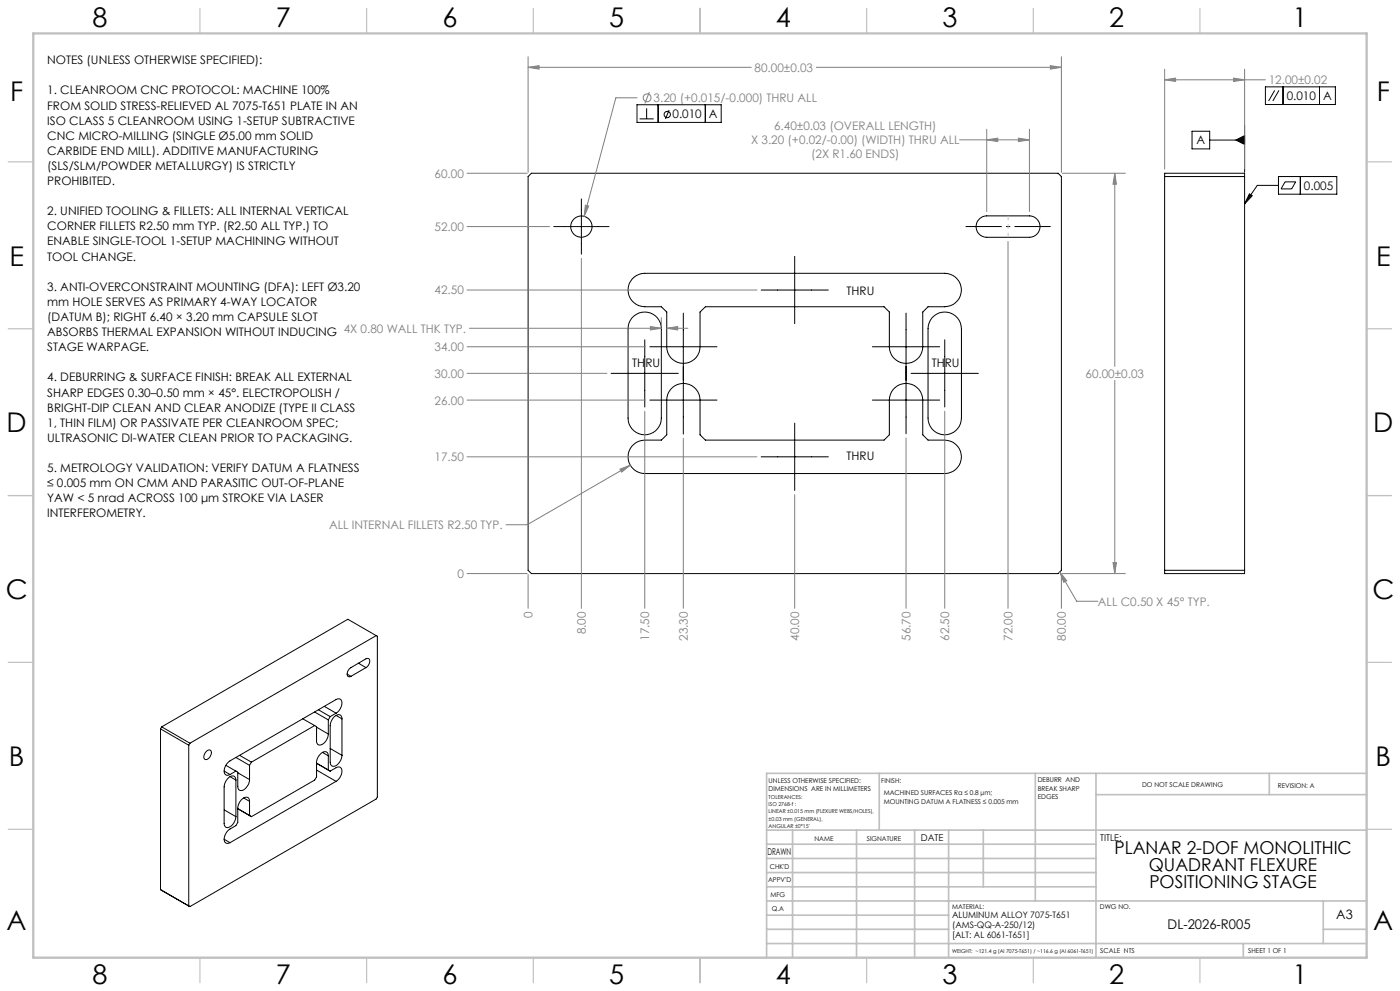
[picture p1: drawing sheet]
<svg xmlns="http://www.w3.org/2000/svg" width="420mm" height="297mm" viewBox="0 0 420 297" stroke-linecap="round" stroke-linejoin="round" font-family="sans-serif">
<g fill="none" stroke="#000" stroke-width=".3">
<path d="M191.1 31.4h25.3v5.3h-25.3zM191.9 35.6h4.2M194 32.5v3.1M197.4 31.4v5.3M200.7 33l-1.1 2.7M211.6 31.4v5.3M357.6 39.3h5.3v5.3h-5.3zM373.4 37.5v14.1M379.6 26h21v5.3h-21zM382.4 27.1l-1.8 3.2M383.7 27.1l-1.9 3.2M384.9 26v5.3"/>
<path d="M395.9 26v5.3M158.4 52.9l1-1h158l1 1v118l-1 1h-158l-1-1zM174.4 59.6v16.6M349.4 51.9h24v120h-24zM349.4 52.9h24M362.9 42h10.5M370.7 42l2.7-1.4v2.7zM374.8 58.1l.9 .6-2.3 2.4zM383.5 52.9h17.5v5.3h-17.5zM383.5 55.6h-6.3l-3.8 5.5M385.5 54.5h3.2l-1.2 2.1h-3.2zM390.1 52.9v5.3"/>
<path d="M166.1 67.9h16.6M238.4 76.8v20.2M293.7 65.8a3 3 0 0 1 2.3-1.1h12.8a3.2 3.2 0 0 1 3.2 3.2 3.2 3.2 0 0 1-3.2 3.2h-12.8a3.2 3.2 0 0 1-2.9-1.9 3.2 3.2 0 0 1 .6-3.4zM189.6 83.7a5 5 0 0 1 3.8-1.8h90a5 5 0 0 1 5 5 5 5 0 0 1-5 5h-5l-1.6 1.6v10.4a5 5 0 0 1-5 5 5 5 0 0 1-5-5v-10.4l-1.6-1.6h-53.6l-1.6 1.6v10.4a5 5 0 0 1-5 5 5 5 0 0 1-5-5v-10.4l-1.6-1.6h-5a5 5 0 0 1-4.5-2.9 5 5 0 0 1 .7-5.3zM189.6 95.3a5 5 0 0 1 5.5-1.5 5 5 0 0 1 3.3 4.7v26.8a5 5 0 0 1-5 5 5 5 0 0 1-5-5v-26.8a4.8 4.8 0 0 1 1.2-3.2zM205 93.8v36.3M228.4 86.9h20.1M271.8 93.8v36.2M279.6 95.3a5 5 0 0 1 5.5-1.5 5 5 0 0 1 3.3 4.7v26.8a5 5 0 0 1-5 5 5 5 0 0 1-5-5v-26.8a5.4 5.4 0 0 1 1.2-3.2zM183.3 111.9h20.2M193.4 101.8v20.2M194.9 119.9h20.2"/>
<path d="M194.9 103.9h20.2M201.2 116.7a5 5 0 0 1 5.5-1.5 5 5 0 0 1 3.3 4.7v10.4l1.6 1.6h53.6l1.6-1.6v-10.4a5 5 0 0 1 5-5 5 5 0 0 1 5 5v10.4l1.6 1.6h5a5 5 0 0 1 5 5 5 5 0 0 1-5 5h-90a5 5 0 0 1-5-5 5 5 0 0 1 5-5h5l1.6-1.6v-10.4a4.8 4.8 0 0 1 1.2-3.2zM261.7 119.9h20.2M261.7 103.9h20.2M273.3 111.9h20.2M283.4 101.8v20.2M228.4 136.9h20.1M238.4 126.8v20.2M349.4 170.9h24M107.5 198.8l2.3 1.3M112.9 190.5l-55.9 32.2M112.9 190.5l.3 .2v48.2l-.3 .6-55.9 32.2"/>
<path d="M112.9 190.5l-8.5-4.9-55.9 32.2M48.2 218.4l8.4 4.9M48.2 218.4v48.2M48.5 217.8l-.3 .6M48.5 217.8l8.5 4.9M90.8 215.4l3.6 2M94.4 217.4l.6 .4v4.2a1.12 1.12 0 0 0 .7 1.3 1.12 1.12 0 0 0 1.3-.5 4 4 0 0 0 1.5-2.8M94.4 217.4l-19 11M94.4 213.4l4.1 2.4M95 217.9l3.5 2.1M95.5 212.7l3.6 2.1M97.3 211.7l3.5 2"/>
<path d="M98.5 215.8v4.2M99.1 214.8l-.6 1M100.8 213.7a3.2 3.2 0 0 0 1.4-4.1l-.8-.2-.6 .3-31.8 18.3a3.4 3.4 0 0 0-1.5 4l.6 .4 .9-.3M100.8 213.7l-1.7 1.1M100.8 214.4l1.8 1M102.6 215.4a1.15 1.15 0 0 0-.7-1.2 1.15 1.15 0 0 0-1.4 .4 4.1 4.1 0 0 0-1.4 2.9v10.9a1.15 1.15 0 0 0 .7 1.3 1.15 1.15 0 0 0 1.3-.5 4.1 4.1 0 0 0 1.5-2.8M102.6 215.4v11M104.1 202l1.2 .7M109.8 200.1a2.02 2.02 0 0 0 .8-2.7h-.8l-4.5 2.7a1.76 1.76 0 0 0-.7 2.7l.7-.1M109.8 200.1l-4.5 2.6M56.6 223.3v48.2M57 222.7l-.4 .6"/>
<path d="M61.7 225.4a.9 .9 0 0 1 1.3-.6 .9 .9 0 0 1 .3 1.3 1.53 1.53 0 0 1-1.9 1.4 1.73 1.73 0 0 1 .3-2.1zM67.2 231.1l1.8 1M67.8 229.4l3 1.7M69 232.8l1.8 1M70.8 231.1l.5 .3v4.3a1.15 1.15 0 0 0 .7 1.2 1.15 1.15 0 0 0 1.4-.4 3.8 3.8 0 0 0 1.5-2.9M70.8 233.8a1.15 1.15 0 0 0-.8-1.3 1.15 1.15 0 0 0-1.3 .5 4.1 4.1 0 0 0-1.5 2.8v11a1.15 1.15 0 0 0 .8 1.2 1.15 1.15 0 0 0 1.3-.4 4.1 4.1 0 0 0 1.5-2.8M70.8 231.1l-1.8 1M70.8 233.8v11M70.8 227l4.1 2.4M71.3 231.6l3.6 2M71.9 226.4l3.5 2M73.1 239.1l1.8 1.1"/>
<path d="M74.9 229.4v4.2M75.4 228.4l-.5 1M95 228.7l4.1 2.4M95 230.8l5.8 3.4M96.7 225.5l1.8 1M98.5 226.5a1.15 1.15 0 0 0-.7-1.2 1.15 1.15 0 0 0-1.4 .4 3.8 3.8 0 0 0-1.4 2.9v4.2l-.6 1-19 11M98.5 226.5v4.3l.6 .3M99.1 231.1l1.7-1a1.15 1.15 0 0 1 1.4 0 1.15 1.15 0 0 1 .4 1.4 3.9 3.9 0 0 1-1.8 2.7M99.1 224.3l3.5 2.1M100.8 234.2l-31.8 18.4M67.2 242.7l3.6 2.1M67.2 251.5l1.8 1.1"/>
<path d="M74.9 240.2a1.13 1.13 0 0 0-.7-1.3 1.13 1.13 0 0 0-1.4 .5 4 4 0 0 0-1.5 2.8v4.2l-.5 1-1.8 1.1a3.2 3.2 0 0 0-1.3 4.1l.7 .2 .6-.2M74.9 240.2v4.2M74.9 244.4l.5 .4M74.9 244.4l-3.6-2 4.1 2.4M48.2 266.6l8.4 4.9M48.2 266.6l8.8 5.1M56.6 271.5l.4 .2"/>
<circle cx="200.2" cy="34.3" r=".95"/>
<circle cx="174.4" cy="67.9" r="3.2"/>
</g>
<g fill="none" stroke="#808080" stroke-width=".3">
<path d="M158.4 17v34.6M315.1 19.7l3.3 .5-3.3 .5zM318.4 17v34.6M158.4 20.2l3.3-.5v1zM158.4 20.2h67M191.1 29.3h-6.4l-9.4 35.5M194.8 27.6l-1.3 3.4M244.9 20.2h73.5M296 38.7v24.7M308.8 38.7v24.7M349.4 23.9l3.3-.5v1zM349.4 20.7v30"/>
<path d="M349.4 23.9h30.2M370.1 23.4l3.3 .5-3.3 .5zM373.4 20.7v30M140.1 51.9h18.1M287.9 41.9h20.9M296 41.9l3.3-.5v1zM305.5 41.4l3.3 .5-3.3 .5zM318.7 51.9h18.9M334.4 51.9l.5 3.3h-1zM334.4 51.9v57.9M140.1 67.9h24.8M174.4 77.5v104.8"/>
<path d="M175.6 61.5l1 .3-1.3 3zM302.4 72.4v109.9M140.1 86.9h87M140.8 98.4h57.6M195.1 97.9l3.3 .5-3.3 .5zM198.4 95.2v2.1M200 98.4l3.3-.5v1zM200 98.4h6.4M140.1 119.9h53.6M140.1 111.9h42M140.1 103.9h53.6M334.4 114v57.9"/>
<path d="M140.1 136.9h87M189.1 139.4l-30.9 17.9h-6.4M193.4 123.3v59M205 131.4v50.9M271.8 131.3v51M283.4 123.3v59M186 140.6l3.1-1.2-2.6 2.1zM238.4 148.3v34M140.1 171.9h18.1M158.4 172.2v10.1M317.9 171.4l2.1 2.6-.9 .5zM317.9 171.4l5.1 8.8h6.4"/>
<path d="M318.4 172.2v10.1M318.7 171.9h18.9M333.9 168.6h1l-.5 3.3z"/>
<circle cx="194.1" cy="29.3" r="1.18"/>
</g>
<path d="M315.2 67.9h-25.5" fill="none" stroke="#000" stroke-width=".3" stroke-dasharray="15.2 1.3 1.3 1.3" stroke-dashoffset="4.4" stroke-linecap="butt"/>
<path d="M302.4 64.7v6.4" fill="none" stroke="#c0c0c0" stroke-width=".3" stroke-dasharray="15.2 1.3 1.3 1.3" stroke-dashoffset="13.9" stroke-linecap="butt"/>
<g fill="none" stroke="#c0c0c0" stroke-width=".35">
<path d="M60 2.5v7.5M110 2.5v7.5M160 2.5v7.5M210 2.5v7.5M260 2.5v7.5M310 2.5v7.5M360 2.5v7.5M2.5 48.5h7.5M410 48.5h7.5M2.5 98.5h7.5M410 98.5h7.5M2.5 148.5h7.5"/>
<path d="M410 148.5h7.5M2.5 198.5h7.5M410 198.5h7.5M2.5 248.5h7.5M410 248.5h7.5M60 287v7.5M110 287v7.5M160 287v7.5M210 287v7.5M260 287v7.5M310 287v7.5M360 287v7.5"/>
</g>
<g fill="none" stroke="#c0c0c0" stroke-width=".5">
<path d="M263.8 231.8v17M310.6 231.8v38.2M328.8 231.8v55.2M328.8 238.2h81.2M380.8 231.8v6.4M410 231.8h-180v55.2M230 248.8h180M230 257.3h98.8M230 253h98.8M237.8 248.8v38.2M257 248.8v38.2M274.4 248.8v38.2"/>
<path d="M284.6 248.8v38.2M295 248.8v17M230 265.8h98.8M230 261.5h98.8M230 278.5h54.6M230 274.3h54.6M230 270h180M397 278.5h13M397 270v12.8M230 282.8h180M373 282.8v4.2"/>
</g>
<path d="M10 10h400v277h-400z" fill="none" stroke="#c0c0c0" stroke-width=".7"/>
<path d="M374.8 58.1l.9 .6-2.3 2.4zM370.7 42l2.7 1.3v-2.7z" fill="#000"/>
<path d="M175.6 61.5l-.3 3.3 1.3-3zM305.5 41.4l3.3 .5-3.3 .5zM296 41.9l3.3-.5v1zM158.4 20.2l3.3-.5v1zM315.1 19.7l3.3 .5-3.3 .5zM333.9 168.6h1l-.5 3.3zM334.4 51.9l.5 3.3h-1zM186 140.6l.5 .9 2.6-2.1zM317.9 171.4l2.1 2.6-.9 .5zM195.1 97.9l3.3 .5-3.3 .5zM200 98.4l3.3-.5v1zM349.4 23.9l3.3-.5v1zM370.1 23.4l3.3 .5-3.3 .5z" fill="#808080"/>
<g font-size="8.1">
<text x="27.8" y="8">8</text>
<text x="82.8" y="8">7</text>
<text x="132.8" y="8">6</text>
<text x="182.8" y="8">5</text>
<text x="232.8" y="8">4</text>
<text x="282.8" y="8">3</text>
<text x="332.8" y="8">2</text>
<text x="387.8" y="8">1</text>
<text x="3" y="30.4">F</text>
<text x="413" y="30.4">F</text>
<text x="2.8" y="79.6">E</text>
<text x="412.8" y="79.6">E</text>
<text x="2" y="129.6">D</text>
<text x="412" y="129.6">D</text>
<text x="1.7" y="179.6">C</text>
<text x="411.7" y="179.6">C</text>
<text x="2.7" y="229.6">B</text>
<text x="412.7" y="229.6">B</text>
<text x="2" y="278.9">A</text>
<text x="412" y="278.9">A</text>
<text x="27.8" y="295">8</text>
<text x="82.8" y="295">7</text>
<text x="132.8" y="295">6</text>
<text x="182.8" y="295">5</text>
<text x="232.8" y="295">4</text>
<text x="282.8" y="295">3</text>
<text x="332.8" y="295">2</text>
<text x="387.8" y="295">1</text>
</g>
<g font-size="5.3">
<text x="334.3" y="256">PLANAR 2-DOF MONOLITHIC</text>
<text x="344.7" y="261.1">QUADRANT FLEXURE</text>
<text x="344.8" y="266.2">POSITIONING STAGE</text>
</g>
<text font-size="4" x="350.3" y="278.4">DL-2026-R005</text>
<text font-size="3.9" x="400.9" y="275.5">A3</text>
<g font-size="3.5">
<text x="14.2" y="19.2">NOTES (UNLESS OTHERWISE SPECIFIED):</text>
<text x="14.2" y="28.3">1. CLEANROOM CNC PROTOCOL: MACHINE 100%</text>
<text x="386" y="30">0.010</text>
<text x="396.9" y="30">A</text>
<text x="14.2" y="32.8">FROM SOLID STRESS-RELIEVED AL 7075-T651 PLATE IN AN</text>
<text x="201.7" y="35.4">0.010</text>
<text x="212.7" y="35.4">A</text>
<text x="14.2" y="37.4">ISO CLASS 5 CLEANROOM USING 1-SETUP SUBTRACTIVE</text>
<text x="14.2" y="41.9">CNC MICRO-MILLING (SINGLE Ø5.00 mm SOLID</text>
<text x="14.2" y="46.4">CARBIDE END MILL). ADDITIVE MANUFACTURING</text>
<text x="359" y="43.3">A</text>
<text x="14.2" y="50.9">(SLS/SLM/POWDER METALLURGY) IS STRICTLY</text>
<text x="14.2" y="55.5">PROHIBITED.</text>
<text x="391.2" y="56.9">0.005</text>
<text x="14.2" y="64.5">2. UNIFIED TOOLING &amp; FILLETS: ALL INTERNAL VERTICAL</text>
<text x="14.2" y="69">CORNER FILLETS R2.50 mm TYP. (R2.50 ALL TYP.) TO</text>
<text x="14.2" y="73.6">ENABLE SINGLE-TOOL 1-SETUP MACHINING WITHOUT</text>
<text x="14.2" y="78.1">TOOL CHANGE.</text>
<text x="14.2" y="87.1">3. ANTI-OVERCONSTRAINT MOUNTING (DFA): LEFT Ø3.20</text>
<text x="254" y="88.3">THRU</text>
<text x="14.2" y="91.7">mm HOLE SERVES AS PRIMARY 4-WAY LOCATOR</text>
<text x="14.2" y="96.2">(DATUM B); RIGHT 6.40 × 3.20 mm CAPSULE SLOT</text>
<text x="14.2" y="100.7">ABSORBS THERMAL EXPANSION WITHOUT INDUCING</text>
<text x="14.2" y="105.3">STAGE WARPAGE.</text>
<text x="189.7" y="110.1">THRU</text>
<text x="279.5" y="110.1">THRU</text>
<text x="14.2" y="114.3">4. DEBURRING &amp; SURFACE FINISH: BREAK ALL EXTERNAL</text>
<text x="14.2" y="118.8">SHARP EDGES 0.30–0.50 mm × 45°. ELECTROPOLISH /</text>
<text x="14.2" y="123.4">BRIGHT-DIP CLEAN AND CLEAR ANODIZE (TYPE II CLASS</text>
<text x="14.2" y="127.9">1, THIN FILM) OR PASSIVATE PER CLEANROOM SPEC;</text>
<text x="14.2" y="132.4">ULTRASONIC DI-WATER CLEAN PRIOR TO PACKAGING.</text>
<text x="254" y="138">THRU</text>
<text x="14.2" y="141.5">5. METROLOGY VALIDATION: VERIFY DATUM A FLATNESS</text>
<text x="14.2" y="146">≤ 0.005 mm ON CMM AND PARASITIC OUT-OF-PLANE</text>
<text x="14.2" y="150.5">YAW &lt; 5 nrad ACROSS 100 μm STROKE VIA LASER</text>
<text x="14.2" y="155">INTERFEROMETRY.</text>
</g>
<g font-size="3.5" fill="#808080">
<text x="226.4" y="21.5">80.00±0.03</text>
<text x="380.6" y="25.2">12.00±0.02</text>
<text x="196.1" y="30.6">3.20 (+0.015/-0.000) THRU ALL</text>
<text x="232.2" y="39">6.40±0.03 (OVERALL LENGTH)</text>
<text x="225.3" y="43.2">X 3.20 (+0.02/-0.00) (WIDTH) THRU ALL</text>
<text x="243.3" y="47.4">(2X R1.60 ENDS)</text>
<text x="130.4" y="53.2">60.00</text>
<text x="130.4" y="69.2">52.00</text>
<text x="130.4" y="88.2">42.50</text>
<text x="103.1" y="99.7">4X 0.80 WALL THK TYP.</text>
<text x="130.4" y="105.2">34.00</text>
<text x="130.4" y="113.2">30.00</text>
<text x="325.7" y="113.2">60.00±0.03</text>
<text x="130.4" y="121.2">26.00</text>
<text x="130.4" y="138.2">17.50</text>
<text x="98.7" y="158.6">ALL INTERNAL FILLETS R2.50 TYP.</text>
<text x="137.2" y="173.2">0</text>
<text x="159.8" y="185.2" transform="rotate(-90 159.8 185.2)">0</text>
<text x="329.4" y="181.5">ALL C0.50 X 45° TYP.</text>
<text x="175.8" y="190.1" transform="rotate(-90 175.8 190.1)">8.00</text>
<text x="194.8" y="192.1" transform="rotate(-90 194.8 192.1)">17.50</text>
<text x="206.4" y="192.1" transform="rotate(-90 206.4 192.1)">23.30</text>
<text x="239.8" y="192.1" transform="rotate(-90 239.8 192.1)">40.00</text>
<text x="273.2" y="192.1" transform="rotate(-90 273.2 192.1)">56.70</text>
<text x="284.8" y="192.1" transform="rotate(-90 284.8 192.1)">62.50</text>
<text x="303.8" y="192.1" transform="rotate(-90 303.8 192.1)">72.00</text>
<text x="319.8" y="192.1" transform="rotate(-90 319.8 192.1)">80.00</text>
</g>
<g font-size="2.8">
<text x="276.2" y="252">DATE</text>
<text x="230.2" y="256.3">DRAWN</text>
<text x="330.1" y="252.1">TITLE:</text>
</g>
<g font-size="2.7">
<text x="285.6" y="275.3">ALUMINUM ALLOY 7075-T651</text>
<text x="285.6" y="278.3">(AMS-QQ-A-250/12)</text>
<text x="285.6" y="281.3">[ALT: AL 6061-T651]</text>
</g>
<g font-size="2">
<text x="230.6" y="234.6">UNLESS OTHERWISE SPECIFIED:</text>
<text x="230.6" y="237.1">DIMENSIONS ARE IN MILLIMETERS</text>
<text x="264.4" y="234.6">FINISH:</text>
<text x="265.2" y="238.4">MACHINED SURFACES Ra ≤ 0.8 µm;</text>
<text x="311.3" y="234.5">DEBURR AND</text>
<text x="311.3" y="237">BREAK SHARP</text>
<text x="311.3" y="239.5">EDGES</text>
<text x="342.6" y="236">DO NOT SCALE DRAWING</text>
<text x="383.3" y="236.2">REVISION: A</text>
<text x="265.2" y="240.9">MOUNTING DATUM A FLATNESS ≤ 0.005 mm</text>
<text x="244.3" y="252">NAME</text>
<text x="260" y="251.9">SIGNATURE</text>
<text x="230.9" y="260.3">CHK'D</text>
<text x="230.4" y="264.4">APPV'D</text>
<text x="231.1" y="268.8">MFG</text>
<text x="231.5" y="273">Q.A</text>
<text x="285.6" y="272.5">MATERIAL:</text>
<text x="330" y="272.5">DWG NO.</text>
<text x="330.1" y="285.6">SCALE NTS</text>
<text x="374.5" y="285.6">SHEET 1 OF 1</text>
</g>
<g font-size="1.6">
<text x="230.6" y="239.4">TOLERANCES:</text>
<text x="230.6" y="241.6">ISO 2768-f :</text>
<text x="230.6" y="243.8">LINEAR ±0.015 mm (FLEXURE WEBS/HOLES),</text>
<text x="230.6" y="246">±0.03 mm (GENERAL),</text>
<text x="230.6" y="248.2">ANGULAR ±0°15'</text>
<text x="285.6" y="285.5">WEIGHT: ~121.4 g (Al 7075-T651) / ~116.6 g (Al 6061-T651)</text>
</g>
</svg>
